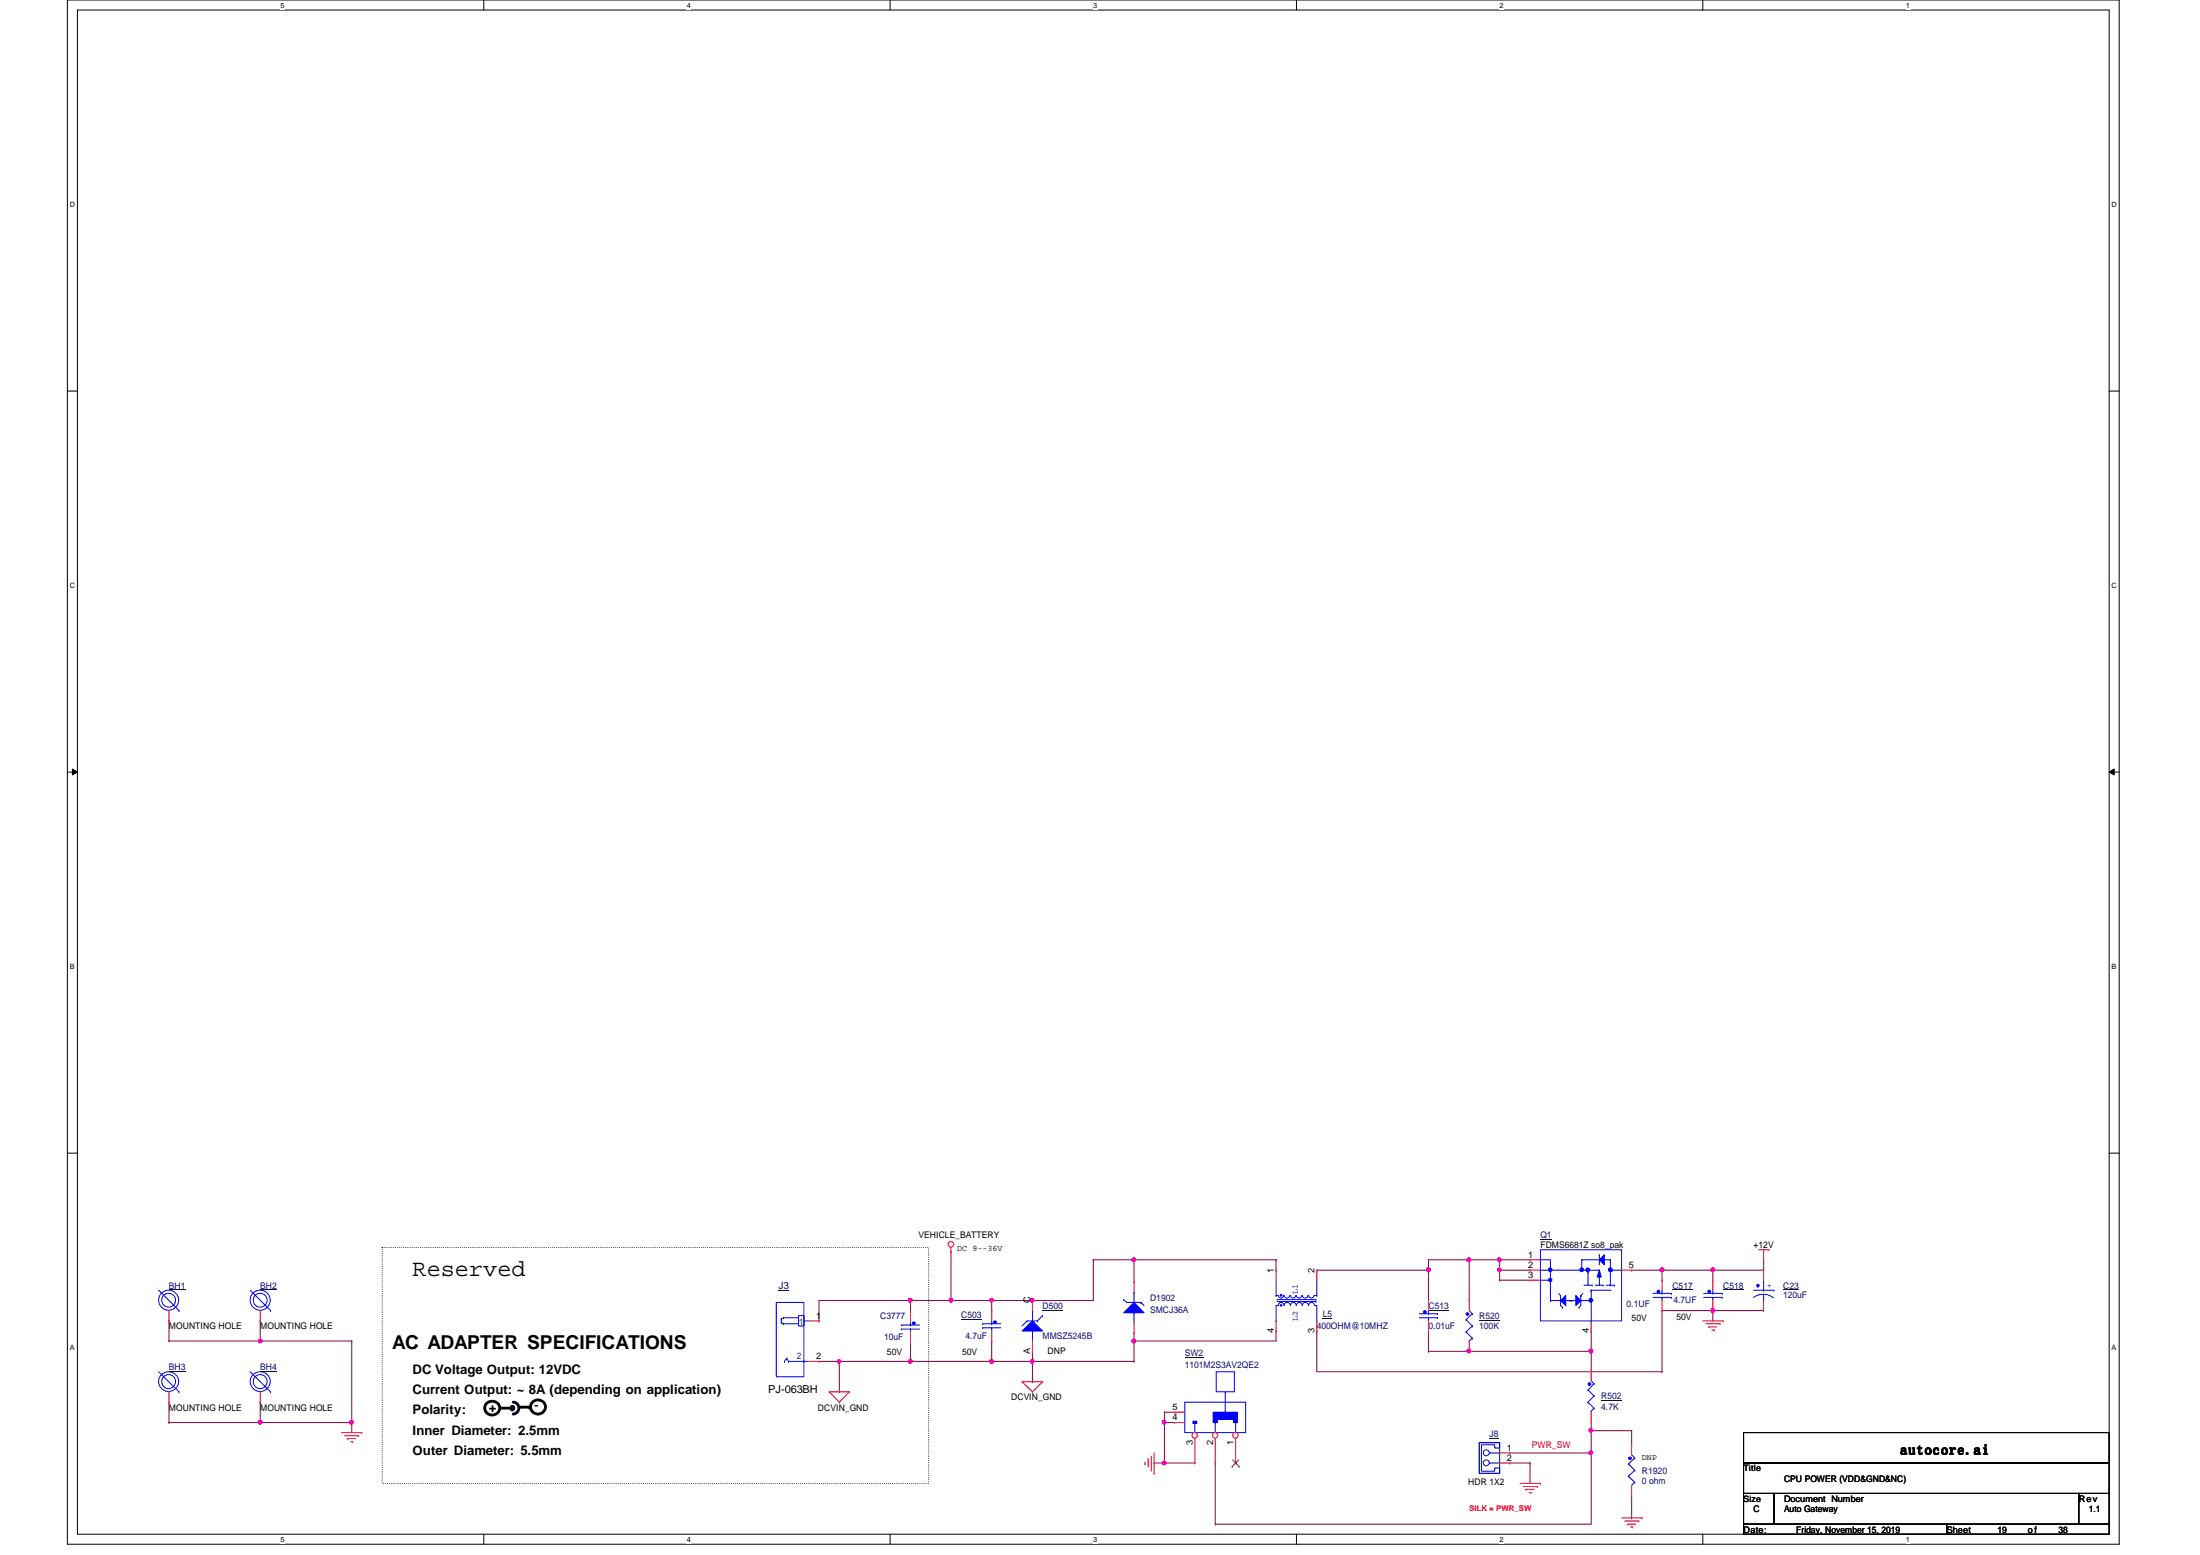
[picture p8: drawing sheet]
<svg xmlns="http://www.w3.org/2000/svg" width="297mm" height="210mm" viewBox="0 0 297 210" stroke-linecap="round" stroke-linejoin="round" font-family="sans-serif">
<path d="M9.1 0h277v208.4h-277zM10.5 1.4h274.3v205.7h-274.3z" fill="none" stroke="#000" stroke-width=".14"/>
<g fill="#fff">
<path d="M37.9 .1h.5v1.1h-.5z"/>
<path d="M37.9 207.2h.5v1.1h-.5z"/>
</g>
<path d="M65.3 0v1.4M65.3 207.1v1.3" fill="none" stroke="#000" stroke-width=".14"/>
<g fill="#fff">
<path d="M92.7 .1h.6v1.1h-.6z"/>
<path d="M92.7 207.2h.6v1.1h-.6z"/>
</g>
<path d="M120.2 0v1.4M120.2 207.1v1.3" fill="none" stroke="#000" stroke-width=".14"/>
<g fill="#fff">
<path d="M147.6 .1h.6v1.1h-.6z"/>
<path d="M147.6 207.2h.6v1.1h-.6z"/>
</g>
<path d="M175 0v1.4M175 207.1v1.3" fill="none" stroke="#000" stroke-width=".14"/>
<g fill="#fff">
<path d="M202.5 .1h.5v1.1h-.5z"/>
<path d="M202.5 207.2h.5v1.1h-.5z"/>
</g>
<path d="M229.9 0v1.4M229.9 207.1v1.3" fill="none" stroke="#000" stroke-width=".14"/>
<g fill="#fff">
<path d="M257.3 .1h.6v1.1h-.6z"/>
<path d="M257.3 207.2h.6v1.1h-.6z"/>
<path d="M9.4 27.1h.8v1.1h-.8z"/>
<path d="M285.1 27.1h.7v1.1h-.7z"/>
<path d="M9.4 78.5h.8v1.1h-.8z"/>
<path d="M285.1 78.5h.7v1.1h-.7z"/>
</g>
<path d="M9.1 52.8h1.4M284.8 52.8h1.3" fill="none" stroke="#000" stroke-width=".14"/>
<g fill="#fff">
<path d="M9.4 129.9h.7v1.1h-.7z"/>
<path d="M285.1 129.9h.6v1.1h-.6z"/>
</g>
<path d="M9.1 104.2h1.4M9.8 103.8l.7 .4-.7 .4zM284.8 104.2l.7-.4v.8zM284.8 104.2h1.3" fill="none" stroke="#000" stroke-width=".14"/>
<path d="M9.8 103.8l.7 .4-.7 .4zM284.8 104.2l.7-.4v.8z" fill="#000"/>
<g fill="#fff">
<path d="M9.4 181.4h.7v1.1h-.7z"/>
<path d="M285.1 181.4h.6v1.1h-.6z"/>
</g>
<path d="M9.1 155.7h1.4M284.8 155.7h1.3" fill="none" stroke="#000" stroke-width=".14"/>
<g fill="none" stroke="#000" stroke-width=".38">
<path d="M65.7 189.4a.97 .97 0 0 1 1.5 .1 .97 .97 0 0 1-.3 1.4 .96 .96 0 0 1-1.2-.3 .96 .96 0 0 1 0-1.2zM67.5 190.1h1.7M69.3 189.3a.81 .81 0 0 1 .8 .8 .81 .81 0 0 1-.8 .8M70.1 189.9h1.4"/>
<circle cx="72.7" cy="189.9" r=".99"/>
</g>
<g fill="#000">
<circle cx="69.2" cy="190.1" r=".19"/>
<circle cx="71.5" cy="189.9" r=".19"/>
</g>
<path d="M69 189.7a.35 .35 0 0 1 .5 .4 .35 .35 0 0 1-.5 .3 .44 .44 0 0 1 0-.7z" fill-rule="evenodd" fill="#000040"/>
<path d="M69 189.7a.35 .35 0 0 1 .5 .4 .35 .35 0 0 1-.5 .3 .44 .44 0 0 1 0-.7z" fill="none" stroke="#000040" stroke-width=".14"/>
<path d="M51.6 168.4h73.8v31.8h-73.8z" fill="none" stroke="#000" stroke-width=".14" stroke-dasharray="0 .3"/>
<path d="M147.6 170.1h.1M147.6 170.1v5.5M22.8 189.3h.1M22.8 189.3v2.7M35.1 192h.1M35.1 192h12.4M133.9 183.8h.1M133.9 183.8h5.5" fill="none" stroke="#800040" stroke-width=".14"/>
<circle cx="47.5" cy="192" r=".26" fill="#f0f"/>
<circle cx="47.5" cy="192" r=".26" fill="none" stroke="#f0f" stroke-width=".14"/>
<circle cx="35.1" cy="192" r=".26" fill="#f0f"/>
<circle cx="35.1" cy="192" r=".26" fill="none" stroke="#f0f" stroke-width=".14"/>
<g fill="none" stroke="#800040" stroke-width=".14">
<path d="M22.8 178.3h.1M22.8 178.3v2.7M35.1 178.3h.1M35.1 178.3v2.7M22.8 192h.1M22.8 181h.1M22.8 181h24.7M35.1 189.3h.1M35.1 181h.1M35.1 189.3v2.7h-12.3M47.5 192h.1M47.5 181h.1"/>
<path d="M47.5 181v12.4"/>
</g>
<circle cx="35.1" cy="181" r=".26" fill="#f0f"/>
<circle cx="35.1" cy="181" r=".26" fill="none" stroke="#f0f" stroke-width=".14"/>
<path d="M202.5 170.1h.1M202.5 170.1v1.3M214.8 179.7h.1M214.8 179.7v2.7" fill="none" stroke="#800040" stroke-width=".14"/>
<path d="M202.3 171.2h.1l.3 .1-.1 .3-.2 .1-.1-.1z" fill-rule="evenodd" fill="#f0f"/>
<path d="M202.3 171.2h.1l.3 .1-.1 .3-.2 .1-.1-.1z" fill="none" stroke="#f0f" stroke-width=".14"/>
<path d="M202.3 169.9l.1-.1 .3 .1-.1 .3-.2 .1-.1-.1z" fill-rule="evenodd" fill="#f0f"/>
<path d="M202.3 169.9l.1-.1 .3 .1-.1 .3-.2 .1-.1-.1z" fill="none" stroke="#f0f" stroke-width=".14"/>
<path d="M202.5 171.4h.1M202.5 170.1h.1M202.5 172.8h.1M202.5 171.4h4.1M202.5 170.1h4.1M202.5 171.4v1.4M202.5 172.8h4.1M198.4 182.4h.1M198.4 182.4h16.4" fill="none" stroke="#800040" stroke-width=".14"/>
<circle cx="198.3" cy="182.4" r=".26" fill="#f0f"/>
<circle cx="198.3" cy="182.4" r=".26" fill="none" stroke="#f0f" stroke-width=".14"/>
<path d="M214.8 182.4h.1M214.8 182.4v2.6" fill="none" stroke="#800040" stroke-width=".14"/>
<circle cx="214.8" cy="182.4" r=".26" fill="#f0f"/>
<circle cx="214.8" cy="182.4" r=".26" fill="none" stroke="#f0f" stroke-width=".14"/>
<path d="M177.8 171.4h.1M177.8 171.4h15.1" fill="none" stroke="#800040" stroke-width=".14"/>
<circle cx="192.9" cy="171.4" r=".26" fill="#f0f"/>
<circle cx="192.9" cy="171.4" r=".26" fill="none" stroke="#f0f" stroke-width=".14"/>
<path d="M139.4 175.6h.1M139.4 175.6h8.2M139.4 183.8h13.7M153.1 183.8h.1" fill="none" stroke="#800040" stroke-width=".14"/>
<circle cx="139.4" cy="183.8" r=".26" fill="#f0f"/>
<circle cx="139.4" cy="183.8" r=".26" fill="none" stroke="#f0f" stroke-width=".14"/>
<path d="M192.9 170.1h.1M192.9 171.4h.1M192.9 179.7h.1M192.9 170.1h5.5M192.9 171.4v4.2M192.9 179.7v2.7M220.3 171.4h.1M220.3 171.4h4.1M192.9 182.4h.1M192.9 182.4h5.5M214.8 193.1h.1M214.8 191.9v1.2" fill="none" stroke="#800040" stroke-width=".14"/>
<circle cx="224.4" cy="171.4" r=".26" fill="#f0f"/>
<circle cx="224.4" cy="171.4" r=".26" fill="none" stroke="#f0f" stroke-width=".14"/>
<path d="M231.3 171.4h.1M238.1 170.1h.1M238.1 170.1v1.3h-6.8" fill="none" stroke="#800040" stroke-width=".14"/>
<circle cx="231.3" cy="171.4" r=".26" fill="#f0f"/>
<circle cx="231.3" cy="171.4" r=".26" fill="none" stroke="#f0f" stroke-width=".14"/>
<path d="M224.4 171.4h.1M224.4 176.9h.1M224.4 171.4v1.4M224.4 171.4h6.9M224.4 176.9h13.7M231.3 171.4h.1M231.3 176.9h.1M231.3 171.4v1.4M231.3 176.9v1.4" fill="none" stroke="#800040" stroke-width=".14"/>
<circle cx="231.3" cy="176.9" r=".26" fill="#f0f"/>
<circle cx="231.3" cy="176.9" r=".26" fill="none" stroke="#f0f" stroke-width=".14"/>
<g fill="none" stroke="#800040" stroke-width=".14">
<path d="M224.4 176.9h.1M224.4 176.9v8.3M155.8 197.5h.1M155.8 197.5h5.5M157.2 197.5h.1M157.2 190.6h.1M157.2 192h.1M157.2 190.6v6.9M157.2 190.6h1.4M164.1 197.5h.1M164.1 197.5v8.2M177.8 185.2h46.6"/>
<path d="M203.8 197.5h.1M203.8 196.1h.1M203.8 197.5h2.8M203.8 196.1h11M206.6 197.5h.1M206.6 197.5v2.7M224.4 185.2h.1"/>
</g>
<circle cx="157.2" cy="197.5" r=".26" fill="#f0f"/>
<circle cx="157.2" cy="197.5" r=".26" fill="none" stroke="#f0f" stroke-width=".14"/>
<circle cx="157.2" cy="192" r=".26" fill="#f0f"/>
<circle cx="157.2" cy="192" r=".26" fill="none" stroke="#f0f" stroke-width=".14"/>
<path d="M157.2 192h.1M157.2 192h1.4M214.8 196.1h.1M214.8 196.1v9.6h-50.7M164.1 205.7h.1" fill="none" stroke="#800040" stroke-width=".14"/>
<circle cx="214.8" cy="196.1" r=".26" fill="#f0f"/>
<circle cx="214.8" cy="196.1" r=".26" fill="none" stroke="#f0f" stroke-width=".14"/>
<path d="M198.4 170.1h.1M198.4 170.1v5.5" fill="none" stroke="#800040" stroke-width=".14"/>
<circle cx="198.3" cy="170.1" r=".26" fill="#f0f"/>
<circle cx="198.3" cy="170.1" r=".26" fill="none" stroke="#f0f" stroke-width=".14"/>
<path d="M128.4 175.6h.1M128.4 169v6.6M128.4 175.6h5.5M133.9 175.6h.1M198.4 170.1h.1M198.4 170.1h4.1" fill="none" stroke="#800040" stroke-width=".14"/>
<circle cx="128.4" cy="175.5" r=".26" fill="#f0f"/>
<circle cx="128.4" cy="175.5" r=".26" fill="none" stroke="#f0f" stroke-width=".14"/>
<path d="M133.7 175.3h.2l.2 .1-.1 .3-.1 .1-.2-.1z" fill-rule="evenodd" fill="#f0f"/>
<path d="M133.7 175.3h.2l.2 .1-.1 .3-.1 .1-.2-.1z" fill="none" stroke="#f0f" stroke-width=".14"/>
<path d="M113.3 183.8h9.6M122.9 183.8h.1" fill="none" stroke="#800040" stroke-width=".14"/>
<path d="M113.1 183.6l.2-.1 .2 .1v.3l-.2 .1-.2-.1z" fill-rule="evenodd" fill="#f0f"/>
<path d="M113.1 183.6l.2-.1 .2 .1v.3l-.2 .1-.2-.1z" fill="none" stroke="#f0f" stroke-width=".14"/>
<path d="M133.9 181h.1M133.9 181v2.8" fill="none" stroke="#800040" stroke-width=".14"/>
<path d="M133.7 183.6l.2-.1 .2 .1-.1 .3-.1 .1-.2-.1z" fill-rule="evenodd" fill="#f0f"/>
<path d="M133.7 183.6l.2-.1 .2 .1-.1 .3-.1 .1-.2-.1z" fill="none" stroke="#f0f" stroke-width=".14"/>
<path d="M133.9 175.6h.1M133.9 175.6v1.3M133.9 175.6h5.5M139.4 182.4h.1M139.4 182.4v1.4" fill="none" stroke="#800040" stroke-width=".14"/>
<circle cx="139.4" cy="175.5" r=".26" fill="#f0f"/>
<circle cx="139.4" cy="175.5" r=".26" fill="none" stroke="#f0f" stroke-width=".14"/>
<path d="M147.6 170.1h5.5M153.1 170.1h.1" fill="none" stroke="#800040" stroke-width=".14"/>
<circle cx="153.1" cy="170.1" r=".26" fill="#f0f"/>
<circle cx="153.1" cy="170.1" r=".26" fill="none" stroke="#f0f" stroke-width=".14"/>
<path d="M153.1 181h.1M153.1 181v2.8" fill="none" stroke="#800040" stroke-width=".14"/>
<circle cx="153.1" cy="181" r=".26" fill="#f0f"/>
<circle cx="153.1" cy="181" r=".26" fill="none" stroke="#f0f" stroke-width=".14"/>
<g fill="none" stroke="#800040" stroke-width=".14">
<path d="M172.3 171.4h.1M172.3 179.7h.1M172.3 179.7v1.3h-19.2M172.3 170.1v1.3M177.8 179.7h.1M177.8 179.7v5.5M192.9 171.4h.1M192.9 170.1v1.3M113.3 187.9h.1M113.3 183.8v4.1M139.4 186.5h.1M139.4 183.8v2.7"/>
<path d="M153.1 181h.1M214.8 193.1h.1M214.8 193.1h5.5M220.3 193.1h.1M220.3 193.1v1.9M220.3 204.9h.1M220.3 201.9v3"/>
</g>
<circle cx="214.8" cy="193.1" r=".26" fill="#f0f"/>
<circle cx="214.8" cy="193.1" r=".26" fill="none" stroke="#f0f" stroke-width=".14"/>
<path d="M110.6 175.6h12.3M122.9 175.6h.1M153.1 170.1h.1M153.1 170.1v3M153.1 179.9v1.1M153.1 170.1h19.2M172.3 170.1h.1M110.6 183.8h2.7M113.3 183.8h.1M153.1 181h.1M214.8 196.1h.1M214.8 193.1v3" fill="none" stroke="#800040" stroke-width=".14"/>
<circle cx="122.9" cy="175.5" r=".26" fill="#f0f"/>
<circle cx="122.9" cy="175.5" r=".26" fill="none" stroke="#f0f" stroke-width=".14"/>
<path d="M110.6 178.3h.1M110.6 175.6v2.7M122.9 177h.1M128.4 175.6h.1M128.4 175.6h-5.5v1.4M122.9 183.8h.1M122.9 181.2v2.6" fill="none" stroke="#800040" stroke-width=".14"/>
<circle cx="122.9" cy="183.8" r=".26" fill="#f0f"/>
<circle cx="122.9" cy="183.8" r=".26" fill="none" stroke="#f0f" stroke-width=".14"/>
<path d="M122.9 183.8h11M133.9 183.8h.1" fill="none" stroke="#800040" stroke-width=".14"/>
<g fill="none" stroke="#f00" stroke-width=".14">
<path d="M128.4 169h.1M128.4 168.4v.6M229.9 178.3h2.8M230.3 178.7h1.9M230.7 179.1h.1M230.7 179.1h1.1M231.1 179.5h.3M231.4 179.5h.1M232.2 178.7h.1M232.7 178.3h.1M237.4 168.7h1.4M238.1 170.1h.1"/>
<path d="M238.1 168.7v1.4M238.8 168.7h.1M46.1 193.4h2.7M46.5 193.8h1.9M46.9 194.2h.1M46.9 194.2h1.1M47.4 194.6h.2M47.6 194.6h.1M48.4 193.8h.1M48.8 193.4h.1M112 187.9h.1M112 187.9h2.7"/>
<path d="M112 187.9l1.3 1.4M113.3 189.3h.1M114.7 187.9h.1M114.7 187.9l-1.4 1.4M138 186.5h.1M138 186.5h2.8M138 186.5l1.4 1.4M139.4 187.9h.1M140.8 186.5h.1M140.8 186.5l-1.4 1.4M154.6 197.6h.1M154.6 197.4v.2"/>
<path d="M155 196.9h.1M155 196.9v1.1M155.4 198.5h.1M155.4 196.6v1.9M155.8 198.9h.1M155.8 196.1v2.8M205.2 200.2h2.8M205.7 200.7h1.9M206 201h.1M206 201h1.1M206.5 201.5h.2M206.7 201.5h.1"/>
<path d="M207.6 200.7h.1M208 200.2h.1M218.9 204.9h2.8M219.4 205.3h1.9M219.7 205.7h.1M219.7 205.7h1.1M220.2 206.1h.2M220.4 206.1h.1M221.3 205.3h.1M221.7 204.9h.1"/>
<circle cx="128.4" cy="168" r=".38"/>
</g>
<path d="M235.4 193.4h49.4v4.1h-49.4zM235.4 197.5h49.4v4.1h-49.4zM235.4 201.6h4.1v4.1h-4.1zM235.4 205.7h27.4v1.4h-27.4zM239.5 201.6h41.2v4.1h-41.2zM262.8 205.7h22v1.4h-22zM280.7 201.6h4.1v4.1h-4.1z" fill="none" stroke="#000" stroke-width=".14"/>
<path d="M214.4 187.6h.1M214.4 189.3h.1M214.4 187.6l.8 .8M214.4 189.3l.8 .8M214.8 190.5h.1M214.8 186.4l.4 .4M215.2 186.8h.1M215.2 188.4h.1M215.2 190.1h.1M215.2 186.8l-.8 .8M215.2 188.4l-.8 .9M215.2 190.1l-.4 .4" fill="none" stroke="#00f" stroke-width=".14"/>
<path d="M214.5 186.7h.2v.3h-.1h-.1z" fill-rule="evenodd" fill="#00f"/>
<path d="M132.7 179.2h.1M132.7 178.7h.1M132.7 179.2h2.4M132.7 178.7h2.4M133.9 179.2h.1M133.9 179.2v.5M214.5 186.7h.2v.3h-.1h-.1z" fill="none" stroke="#00f" stroke-width=".14"/>
<path d="M216.2 189.1h2.7" fill="none" stroke="#000080" stroke-width=".14"/>
<path d="M214.8 185h.1M214.8 191.9h.1M214.8 185v1.4M214.8 190.5v1.4" fill="none" stroke="#f00" stroke-width=".14"/>
<path d="M134.2 178.3h.3v.3h-.3z" fill-rule="evenodd" fill="#00f"/>
<g fill="none" stroke="#00f" stroke-width=".14">
<path d="M133.9 178.7h.1M133.9 178.3v.4M134.2 178.3h.3v.3h-.3zM199.7 194.7h2.8v4.2h-2.8zM199.7 194.7h2.8v.8h-.7v-.5h-1.8v3.6h1.8v-.4h.7v.7h-2.8zM201.1 196.1h.1M201.1 197.5h.1M201.1 196.1h1.4M201.1 197.5h1.4"/>
<circle cx="200.7" cy="196.1" r=".4"/>
<circle cx="200.7" cy="197.5" r=".4"/>
</g>
<path d="M129.8 178.1h2.7" fill="none" stroke="#000080" stroke-width=".14"/>
<path d="M133.9 176.9h.1M133.9 176.9v1.4M133.9 179.7v1.3M133.9 181h.1" fill="none" stroke="#f00" stroke-width=".14"/>
<path d="M201.1 194.1h1.2v.1h-1.2z" fill="#000080"/>
<path d="M202.5 196.1h1.3M202.5 197.5h1.3M203.8 196.1h.1M203.8 197.5h.1" fill="none" stroke="#f00" stroke-width=".14"/>
<path d="M191.6 177.9h2.5M191.6 177.3h2.5M192.9 177.9h.1M192.9 177.9v.4M194.1 177.9h.1M194.1 177.3h.1" fill="none" stroke="#00f" stroke-width=".14"/>
<path d="M192.2 177h.3v.2l-.1 .1-.2-.1z" fill-rule="evenodd" fill="#00f"/>
<g fill="none" stroke="#00f" stroke-width=".14">
<path d="M192.2 177h.3v.2l-.1 .1-.2-.1zM192.9 177.3h.1M192.9 176.9v.4M219.9 197.6h.1M219.9 199.3h.1M219.9 197.6l.8 .9M219.9 199.3l.8 .8M220.3 196.4l.4 .4M220.7 196.8h.1M220.7 198.5h.1M220.7 196.8l-.8 .8M220.7 198.5l-.8 .8"/>
<path d="M220.3 200.5h.1M220.7 200.1h.1M220.7 200.1l-.4 .4"/>
</g>
<path d="M192.9 176.9h2.7" fill="none" stroke="#000080" stroke-width=".14"/>
<path d="M192.9 175.6h.1M192.9 179.7h.1M192.9 175.6v1.3M192.9 178.3v1.4" fill="none" stroke="#f00" stroke-width=".14"/>
<path d="M219.9 196.7h.3v.3h-.3z" fill-rule="evenodd" fill="#00f"/>
<path d="M230 175.1h2.5M230 174.6h2.5M231.3 175.1h.1M231.3 175.1v.5M232.5 175.1h.1M232.5 174.6h.1M219.9 196.7h.3v.3h-.3z" fill="none" stroke="#00f" stroke-width=".14"/>
<path d="M220.3 195h.1M220.3 195v1.4M220.3 201.9h.1M220.3 200.5v1.4" fill="none" stroke="#f00" stroke-width=".14"/>
<path d="M230.6 174.2h.3v.3h-.1h-.2z" fill-rule="evenodd" fill="#00f"/>
<path d="M177.8 174.9h.1M177.8 172.8v2.1M230.6 174.2h.3v.3h-.1h-.2zM231.3 174.6h.1M231.3 174.2v.4" fill="none" stroke="#00f" stroke-width=".14"/>
<path d="M232.7 174.1h2.7" fill="none" stroke="#000080" stroke-width=".14"/>
<path d="M231.3 172.8h.1M231.3 176.9h.1M231.3 172.8v1.4M231.3 175.6v1.3" fill="none" stroke="#f00" stroke-width=".14"/>
<path d="M172.9 174.7h.1v.2h-.1z" fill-rule="evenodd" fill="#00f"/>
<g fill="none" stroke="#00f" stroke-width=".14">
<path d="M172.4 175.7h5.3M172.4 175.4h5.3M172.9 174.7h.1v.2h-.1zM173.3 174.8a.36 .36 0 0 1-.3 .4 .36 .36 0 0 1-.4-.3M174.2 174.8a.38 .38 0 0 1-.4 .4 .38 .38 0 0 1-.4-.3M174.2 176.2a.4 .4 0 0 0-.4-.4 .4 .4 0 0 0-.4 .4M175 174.8a.36 .36 0 0 1-.4 .4 .36 .36 0 0 1-.4-.3M175 176.2a.38 .38 0 0 0-.4-.4 .38 .38 0 0 0-.4 .4M175.8 174.8a.36 .36 0 0 1-.4 .4 .36 .36 0 0 1-.4-.3M175.8 176.2a.38 .38 0 0 0-.4-.4 .38 .38 0 0 0-.4 .4M176.6 174.8a.38 .38 0 0 1-.3 .4 .38 .38 0 0 1-.5-.3M176.7 176.2a.4 .4 0 0 0-.5-.4 .4 .4 0 0 0-.4 .4"/>
<path d="M177.4 174.8a.36 .36 0 0 1-.3 .4 .36 .36 0 0 1-.4-.3M177.7 175.7h.1M177.7 175.4h.1"/>
</g>
<path d="M172.9 176.1l.2 .1-.1 .1z" fill-rule="evenodd" fill="#00f"/>
<path d="M172.3 178.3h.1M172.3 174.9h.1M172.3 172.8v2.1M172.3 174.9h.3M172.9 176.1l.2 .1-.1 .1zM173.4 176.2a.38 .38 0 0 0-.5-.4 .38 .38 0 0 0-.3 .4h-.3v2.1M177.5 176.2a.38 .38 0 0 0-.4-.4 .38 .38 0 0 0-.4 .4M177.5 176.2h.3v2.1M177.5 174.9h.3M177.8 178.3h.1" fill="none" stroke="#00f" stroke-width=".14"/>
<path d="M178.6 177.9h1.3v.1h-1.3z" fill="#000080"/>
<path d="M172.3 171.4h.1M172.3 179.7h.1M172.3 171.4v1.4M172.3 178.3v1.4M177.8 171.4h.1M177.8 179.7h.1M177.8 171.4v1.4M177.8 178.3v1.4" fill="none" stroke="#f00" stroke-width=".14"/>
<path d="M138 179.7l1.4-1.4 1.4 1.4z" fill="#00f"/>
<g fill="none" stroke="#00f" stroke-width=".14">
<path d="M138 179.7l1.4-1.4 1.4 1.4zM138.7 178.3h.1M138.7 178.3h1.4M138.7 178.3l-.7 .7M139.4 179.7h.1M139.4 176.9h.1M139.4 176.9v1.4M139.4 179.7v1.3M140.1 178.3h.1M140.8 177.6h.1M140.8 177.6l-.7 .7M197.9 178.1h.1"/>
<path d="M197.9 179.8h.1M197.9 178.1l.9 .9M197.9 179.8l.9 .8M198.4 176.9l.4 .4M198.8 177.3h.1M198.8 179h.1M198.8 177.3l-.9 .8M198.8 179l-.9 .8M21.4 185.2l2.8 2.7M24.2 187.9h.1M198.4 181h.1M198.8 180.6h.1"/>
<path d="M198.8 180.6l-.4 .4"/>
<circle cx="22.8" cy="186.5" r=".94"/>
<circle cx="22.8" cy="186.5" r="1.34"/>
</g>
<path d="M140.8 176.9h2.7M22.8 185.1h2.3" fill="none" stroke="#000080" stroke-width=".14"/>
<path d="M139.4 175.6h.1M139.4 175.6v1.3M22.8 189.3h.1M22.8 187.9v1.4M139.4 182.4h.1M139.4 181v1.4" fill="none" stroke="#f00" stroke-width=".14"/>
<path d="M198 177.2h.3v.3h-.3z" fill-rule="evenodd" fill="#00f"/>
<path d="M198 177.2h.3v.3h-.3zM160 189.3h8.2v4.1h-8.2zM161.3 192h.1M161.3 192v1.4M164.1 192h.1M164.1 192v1.4M164.2 185.2h2.5v2.7h-2.5zM166.8 192h.1M166.8 192v1.4" fill="none" stroke="#00f" stroke-width=".14"/>
<path d="M199.7 178.2h2.8" fill="none" stroke="#000080" stroke-width=".14"/>
<path d="M198.4 175.6h.1M198.4 175.6v1.3M198.4 182.4h.1M198.4 181v1.4" fill="none" stroke="#f00" stroke-width=".14"/>
<path d="M166.5 191.7h.6v.3h-.6z" fill-rule="evenodd" fill="#00f"/>
<path d="M166.5 191.7h.6v.3h-.6z" fill="none" stroke="#00f" stroke-width=".14"/>
<path d="M163.8 191.7h.5v.3h-.5z" fill-rule="evenodd" fill="#00f"/>
<path d="M163.8 191.7h.5v.3h-.5z" fill="none" stroke="#00f" stroke-width=".14"/>
<path d="M161.1 191.9h.5v.3h-.5z" fill-rule="evenodd" fill="#00f"/>
<path d="M161.1 191.9h.5v.3h-.5z" fill="none" stroke="#00f" stroke-width=".14"/>
<path d="M163.8 190.6h3.3v1h-3.3z" fill-rule="evenodd" fill="#00f"/>
<path d="M163.8 190.6h3.3v1h-3.3zM165.4 187.9h.1M165.4 187.9v2.7" fill="none" stroke="#00f" stroke-width=".14"/>
<path d="M160 183.2h2.5" fill="none" stroke="#000080" stroke-width=".14"/>
<circle cx="164" cy="193.8" r=".38" fill="#fff"/>
<g fill="none" stroke="#f00" stroke-width=".14">
<path d="M164.1 197.5h.1M164.1 194.2v3.3"/>
<circle cx="164" cy="193.8" r=".38"/>
</g>
<circle cx="166.8" cy="193.8" r=".38" fill="#fff"/>
<g fill="none" stroke="#f00" stroke-width=".14">
<path d="M166.8 197.5h.1M166.8 194.2v3.3"/>
<circle cx="166.8" cy="193.8" r=".38"/>
</g>
<path d="M166.4 198h.1M166.4 197.1l.9 .9M167.3 197.1l-.9 .9M167.3 198h.1" fill="none" stroke="#804000" stroke-width=".14"/>
<circle cx="161.3" cy="193.8" r=".38" fill="#fff"/>
<g fill="none" stroke="#f00" stroke-width=".14">
<path d="M158.6 190.6h.1M158.6 192h.1M158.6 190.6h1.4M158.6 192h1.4M161.3 197.5h.1M161.3 194.2v3.3"/>
<circle cx="161.3" cy="193.8" r=".38"/>
</g>
<g fill="none" stroke="#00f" stroke-width=".14">
<path d="M104.8 175.8h3.7v10h-3.7zM105.5 178h.1M105.5 178.1h.1M105.5 178.6h.1M105.5 178v.6M105.5 178.6l.3 .1M105.8 177.9h.1M105.8 178.7h.1M105.8 177.9h2M105.8 178.7h2M105.8 177.9l-.3 .1M107.8 177.6h.7v1.4h-.7z"/>
<path d="M108.5 178.3h.1M108.5 178.3h.7M105.9 183.8h.1M106.2 183.3h.1M106.2 183.3l.3 .5M106.2 183.3l-.3 .5M106.5 183.8h.1M106.5 183.8h2.7M108.5 183.8h.1"/>
</g>
<path d="M105.1 174.2h1.4h-1.4z" fill="#000080"/>
<path d="M109.2 178.3h1.4M110.6 178.3h.1M109.2 183.8h1.4M110.6 183.8h.1" fill="none" stroke="#f00" stroke-width=".14"/>
<path d="M215.9 171.4l.3 1h-.6z" fill="#00f"/>
<path d="M213.9 173.5h1.1M214.4 171.7h.1M214.4 171.7v1.8M215 173.5h.1M215.4 173.5h1M215.9 171.4l.3 1h-.6zM215.9 169.4h.1M215.9 169.4v1.3M216.4 173.5h.1" fill="none" stroke="#00f" stroke-width=".14"/>
<circle cx="214.4" cy="171.4" r=".26" fill="#00f"/>
<g fill="none" stroke="#00f" stroke-width=".14">
<path d="M210.4 171.4h4M214.4 171.4h.1M215.9 171.4h.1M215.9 171.4v2.1M216.6 170.1h.8M217.4 170.1h.1"/>
<circle cx="214.4" cy="171.4" r=".26"/>
</g>
<path d="M216.6 169.4v1.3l-.7-.6z" fill="#00f"/>
<g fill="none" stroke="#00f" stroke-width=".14">
<path d="M208 168.7h10.9v9.6h-10.9zM208 171.4h.1M208 172.8h.1M208 171.4h2.4M208 172.8h1.3M213.6 170.1h2.3M214.5 171.4h.1M214.5 171.4h1.4M215.9 170.1h.1M216.6 169.4v1.3l-.7-.6zM216.9 173.5h1.1M217.4 173.5h.1"/>
<path d="M217.4 170.1v3.4M217.7 171.4h.1M217.7 171.4h1.2M218 173.5h.1"/>
</g>
<circle cx="213.6" cy="171.4" r=".26" fill="#00f"/>
<g fill="none" stroke="#00f" stroke-width=".14">
<path d="M213.6 170.1h.1M213.6 170.1v1.3"/>
<circle cx="213.6" cy="171.4" r=".26"/>
</g>
<circle cx="217.4" cy="171.4" r=".26" fill="#00f"/>
<g fill="none" stroke="#00f" stroke-width=".14">
<path d="M213.4 175.6h.1M213.4 175.6h1.4"/>
<circle cx="217.4" cy="171.4" r=".26"/>
</g>
<circle cx="214.8" cy="175.5" r=".26" fill="#00f"/>
<g fill="none" stroke="#00f" stroke-width=".14">
<path d="M210.7 174.9h.1M210.7 174.9v1.3l.3 .3M211 176.5h.1M213.4 174.9h.1M213.7 174.6l-.3 .3M214.8 178.3h.1M214.8 175.6v2.7"/>
<circle cx="214.8" cy="175.5" r=".26"/>
</g>
<path d="M210.7 175.6l.7-.7v1.3z" fill="#00f"/>
<path d="M209.3 175.6h3.5M210.4 174.6l.3 .3M210.7 175.6l.7-.7v1.3zM210.7 174.9h.1M212 175.6h.1M212.2 175.6h.1M213.2 176.5h.1M213.4 174.9h.1M213.4 174.9v1.3l-.2 .3M214.8 174.2h.1M214.8 174.2h2.7M214.8 174.2v1.4" fill="none" stroke="#00f" stroke-width=".14"/>
<path d="M212.8 174.9l.6 .7-.6 .6z" fill="#00f"/>
<path d="M208 170.1h.1M208 170.1h1.3v5.5M209.3 175.6h.1M212.8 174.9l.6 .7-.6 .6z" fill="none" stroke="#00f" stroke-width=".14"/>
<path d="M209.1 172.6h.4v.2v.1l-.2 .1-.2-.1z" fill-rule="evenodd" fill="#00f"/>
<path d="M209.1 172.6h.4v.2v.1l-.2 .1-.2-.1z" fill="none" stroke="#00f" stroke-width=".14"/>
<path d="M209.1 171.2h.2l.2 .1v.3l-.2 .1-.2-.1z" fill-rule="evenodd" fill="#00f"/>
<path d="M209.1 171.2h.2l.2 .1v.3l-.2 .1-.2-.1z" fill="none" stroke="#00f" stroke-width=".14"/>
<path d="M208 167.2h1.5v.1h-1.5z" fill="#000080"/>
<g fill="none" stroke="#f00" stroke-width=".14">
<path d="M22.8 178.3h.1M22.8 176.9v1.4M206.6 170.1h.1M206.6 171.4h.1M206.6 172.8h.1M206.6 171.4h1.4M206.6 170.1h1.4M206.6 172.8h1.4M214.8 179.7h.1M214.8 178.3v1.4M218.9 171.4h1.4M220.3 171.4h.1"/>
<path d="M35.1 189.3h.1M35.1 187.9v1.4"/>
</g>
<g fill="none" stroke="#00f" stroke-width=".14">
<path d="M21.4 174.2l2.8 2.7M24.2 176.9h.1M121.7 179.4h.1M121.7 178.9h.1M121.7 179.4h2.5M121.7 178.9h2.5M122.9 179.4h.1M122.9 179.4v.4M33.8 185.2l2.7 2.7M36.5 187.9h.1"/>
<circle cx="22.8" cy="175.5" r=".94"/>
<circle cx="22.8" cy="175.5" r="1.35"/>
<circle cx="35.1" cy="186.5" r=".94"/>
<circle cx="35.1" cy="186.5" r="1.34"/>
</g>
<path d="M22.8 174.1h2.3M35.1 185.1h2.3" fill="none" stroke="#000080" stroke-width=".14"/>
<path d="M123.2 178.5h.3v.2l-.1 .1-.2-.1z" fill-rule="evenodd" fill="#00f"/>
<path d="M122.9 178.9h.1M122.9 178.4v.5M123.2 178.5h.3v.2l-.1 .1-.2-.1z" fill="none" stroke="#00f" stroke-width=".14"/>
<path d="M122.9 177h.1M122.9 177v1.4M122.9 179.8v1.4M122.9 181.2h.1" fill="none" stroke="#f00" stroke-width=".14"/>
<path d="M153.1 175.8l1.4 1.4h-2.8z" fill="#00f"/>
<g fill="none" stroke="#00f" stroke-width=".14">
<path d="M151.7 175.4h.1M151.7 175.4l.4 .4h1.9M153.1 175.8l1.4 1.4h-2.8zM153.1 177.2h.1M153.1 174.5h.1M153.1 174.5v1.3M153.1 177.2v1.4M154 175.8h.1M154 175.8l.5 .4M236.8 174.2h2.7M238.1 175.6h.1M238.1 174.2h.1"/>
<path d="M238.1 174.7a2.16 2.16 0 0 1 1.3 .5M238.1 174.7a2.15 2.15 0 0 0-1.3 .4M238.1 172.8v1.4M238.1 174.7v.9M239.5 174.2h.1"/>
</g>
<path d="M153.1 179.9h.1M153.1 173.1h.1M153.1 173.1v1.4M153.1 178.6v1.3" fill="none" stroke="#f00" stroke-width=".14"/>
<path d="M237.2 173.4h.3v.3h-.1h-.2z" fill-rule="evenodd" fill="#00f"/>
<g fill="none" stroke="#00f" stroke-width=".14">
<path d="M33.8 174.2l2.7 2.7M36.5 176.9h.1M223.2 175.1h2.5M223.2 174.6h2.5M224.4 175.1h.1M224.4 175.1v.5M225.7 175.1h.1M225.7 174.6h.1M237.2 173.4h.3v.3h-.1h-.2z"/>
<circle cx="35.1" cy="175.5" r=".94"/>
<circle cx="35.1" cy="175.5" r="1.35"/>
</g>
<path d="M35.1 174.1h2.3M240.7 174.1h2.2" fill="none" stroke="#000080" stroke-width=".14"/>
<path d="M35.1 178.3h.1M35.1 176.9v1.4M238.1 171.4h.1M238.1 176.9h.1M238.1 171.4v1.4M238.1 175.6v1.3" fill="none" stroke="#f00" stroke-width=".14"/>
<path d="M223.8 174.2h.3v.3h-.2h-.1z" fill-rule="evenodd" fill="#00f"/>
<path d="M223.8 174.2h.3v.3h-.2h-.1zM224.4 174.6h.1M224.4 174.2v.4" fill="none" stroke="#00f" stroke-width=".14"/>
<path d="M225.8 174.1h2.8" fill="none" stroke="#000080" stroke-width=".14"/>
<path d="M224.4 172.8h.1M224.4 176.9h.1M224.4 172.8v1.4M224.4 175.6v1.3" fill="none" stroke="#f00" stroke-width=".14"/>
<circle cx="47.5" cy="192" r=".26" fill="#f0f"/>
<circle cx="47.5" cy="192" r=".26" fill="none" stroke="#f0f" stroke-width=".14"/>
<circle cx="35.1" cy="192" r=".26" fill="#f0f"/>
<circle cx="35.1" cy="192" r=".26" fill="none" stroke="#f0f" stroke-width=".14"/>
<circle cx="35.1" cy="181" r=".26" fill="#f0f"/>
<circle cx="35.1" cy="181" r=".26" fill="none" stroke="#f0f" stroke-width=".14"/>
<path d="M202.3 171.2h.1l.3 .1-.1 .3-.2 .1-.1-.1z" fill-rule="evenodd" fill="#f0f"/>
<path d="M202.3 171.2h.1l.3 .1-.1 .3-.2 .1-.1-.1z" fill="none" stroke="#f0f" stroke-width=".14"/>
<path d="M202.3 169.9l.1-.1 .3 .1-.1 .3-.2 .1-.1-.1z" fill-rule="evenodd" fill="#f0f"/>
<path d="M202.3 169.9l.1-.1 .3 .1-.1 .3-.2 .1-.1-.1z" fill="none" stroke="#f0f" stroke-width=".14"/>
<circle cx="198.3" cy="182.4" r=".26" fill="#f0f"/>
<circle cx="198.3" cy="182.4" r=".26" fill="none" stroke="#f0f" stroke-width=".14"/>
<circle cx="214.8" cy="182.4" r=".26" fill="#f0f"/>
<circle cx="214.8" cy="182.4" r=".26" fill="none" stroke="#f0f" stroke-width=".14"/>
<circle cx="192.9" cy="171.4" r=".26" fill="#f0f"/>
<circle cx="192.9" cy="171.4" r=".26" fill="none" stroke="#f0f" stroke-width=".14"/>
<circle cx="139.4" cy="183.8" r=".26" fill="#f0f"/>
<circle cx="139.4" cy="183.8" r=".26" fill="none" stroke="#f0f" stroke-width=".14"/>
<circle cx="224.4" cy="171.4" r=".26" fill="#f0f"/>
<circle cx="224.4" cy="171.4" r=".26" fill="none" stroke="#f0f" stroke-width=".14"/>
<circle cx="231.3" cy="171.4" r=".26" fill="#f0f"/>
<circle cx="231.3" cy="171.4" r=".26" fill="none" stroke="#f0f" stroke-width=".14"/>
<circle cx="231.3" cy="176.9" r=".26" fill="#f0f"/>
<circle cx="231.3" cy="176.9" r=".26" fill="none" stroke="#f0f" stroke-width=".14"/>
<circle cx="157.2" cy="197.5" r=".26" fill="#f0f"/>
<circle cx="157.2" cy="197.5" r=".26" fill="none" stroke="#f0f" stroke-width=".14"/>
<circle cx="157.2" cy="192" r=".26" fill="#f0f"/>
<circle cx="157.2" cy="192" r=".26" fill="none" stroke="#f0f" stroke-width=".14"/>
<circle cx="214.8" cy="196.1" r=".26" fill="#f0f"/>
<circle cx="214.8" cy="196.1" r=".26" fill="none" stroke="#f0f" stroke-width=".14"/>
<circle cx="198.3" cy="170.1" r=".26" fill="#f0f"/>
<circle cx="198.3" cy="170.1" r=".26" fill="none" stroke="#f0f" stroke-width=".14"/>
<circle cx="128.4" cy="175.5" r=".26" fill="#f0f"/>
<circle cx="128.4" cy="175.5" r=".26" fill="none" stroke="#f0f" stroke-width=".14"/>
<path d="M133.7 175.3h.2l.2 .1-.1 .3-.1 .1-.2-.1z" fill-rule="evenodd" fill="#f0f"/>
<path d="M133.7 175.3h.2l.2 .1-.1 .3-.1 .1-.2-.1z" fill="none" stroke="#f0f" stroke-width=".14"/>
<path d="M113.1 183.6l.2-.1 .2 .1v.3l-.2 .1-.2-.1z" fill-rule="evenodd" fill="#f0f"/>
<path d="M113.1 183.6l.2-.1 .2 .1v.3l-.2 .1-.2-.1z" fill="none" stroke="#f0f" stroke-width=".14"/>
<path d="M133.7 183.6l.2-.1 .2 .1-.1 .3-.1 .1-.2-.1z" fill-rule="evenodd" fill="#f0f"/>
<path d="M133.7 183.6l.2-.1 .2 .1-.1 .3-.1 .1-.2-.1z" fill="none" stroke="#f0f" stroke-width=".14"/>
<circle cx="139.4" cy="175.5" r=".26" fill="#f0f"/>
<circle cx="139.4" cy="175.5" r=".26" fill="none" stroke="#f0f" stroke-width=".14"/>
<circle cx="153.1" cy="170.1" r=".26" fill="#f0f"/>
<circle cx="153.1" cy="170.1" r=".26" fill="none" stroke="#f0f" stroke-width=".14"/>
<circle cx="153.1" cy="181" r=".26" fill="#f0f"/>
<circle cx="153.1" cy="181" r=".26" fill="none" stroke="#f0f" stroke-width=".14"/>
<circle cx="214.8" cy="193.1" r=".26" fill="#f0f"/>
<circle cx="214.8" cy="193.1" r=".26" fill="none" stroke="#f0f" stroke-width=".14"/>
<circle cx="122.9" cy="175.5" r=".26" fill="#f0f"/>
<circle cx="122.9" cy="175.5" r=".26" fill="none" stroke="#f0f" stroke-width=".14"/>
<circle cx="122.9" cy="183.8" r=".26" fill="#f0f"/>
<circle cx="122.9" cy="183.8" r=".26" fill="none" stroke="#f0f" stroke-width=".14"/>
<text font-size="3.2" x="55.7" y="172.3">Reserved</text>
<text font-size="2.6" x="53" y="182.1">AC ADAPTER SPECIFICATIONS</text>
<text font-size="1.9" x="256.6" y="196.3">autocore.ai</text>
<g font-size="1.8">
<text x="55.7" y="185.4">DC Voltage Output: 12VDC</text>
<text x="55.7" y="188.2">Current Output: ~ 8A (depending on application)</text>
<text x="55.7" y="190.9">Polarity:</text>
<text x="66" y="190.6">+</text>
<text x="55.7" y="196.4">Outer Diameter: 5.5mm</text>
<text x="55.7" y="193.7">Inner Diameter: 2.5mm</text>
</g>
<text font-size="1.6" x="72.2" y="190.2">-</text>
<text font-size="1.5" x="103.7" y="188">PJ-063BH</text>
<text font-size="1.4" fill="#000080" x="105.1" y="174">J3</text>
<g font-size="1.2">
<text x="124" y="167.1">VEHICLE_BATTERY</text>
<text x="172" y="171.8" transform="rotate(-90 172 171.8)">1</text>
<text x="177.5" y="171.8" transform="rotate(-90 177.5 171.8)">2</text>
<text x="206.3" y="169.8">1</text>
<text x="206.3" y="171.2">2</text>
<text x="206.3" y="172.5">3</text>
<text x="208" y="168.4">FDMS6681Z so8_pak</text>
<text x="219.9" y="171.2">5</text>
<text x="236.8" y="168.4">+12V</text>
<text x="22.8" y="179.5">MOUNTING HOLE</text>
<text x="35.1" y="179.5">MOUNTING HOLE</text>
<text x="110.2" y="178">1</text>
<text x="139.1" y="175.9" transform="rotate(-90 139.1 175.9)">C</text>
<text x="172" y="180" transform="rotate(-90 172 180)">4</text>
<text x="177.5" y="180" transform="rotate(-90 177.5 180)">3</text>
<text x="214.5" y="180" transform="rotate(-90 214.5 180)">4</text>
<text x="220.3" y="178.4">50V</text>
<text x="226.4" y="178.2">50V</text>
<text x="110.2" y="183.5">2</text>
<text x="119.8" y="182.9">50V</text>
<text x="129.9" y="182.9">50V</text>
<text x="139.1" y="182.8" transform="rotate(-90 139.1 182.8)">A</text>
<text x="141.4" y="182.7">DNP</text>
<text x="22.8" y="190.4">MOUNTING HOLE</text>
<text x="35.1" y="190.4">MOUNTING HOLE</text>
<text x="110.4" y="190.4">DCVIN_GND</text>
<text x="136.5" y="189">DCVIN_GND</text>
<text x="158.3" y="190.3">5</text>
<text x="158.3" y="191.7">4</text>
<text x="161" y="195" transform="rotate(-90 161 195)">3</text>
<text x="163.8" y="195" transform="rotate(-90 163.8 195)">2</text>
<text x="166.5" y="195" transform="rotate(-90 166.5 195)">1</text>
<text x="203.5" y="195.8">1</text>
<text x="203.5" y="197.2">2</text>
<text x="198.2" y="200.4">HDR 1X2</text>
<text x="235.4" y="198.6">Title</text>
<text x="235.4" y="202.7">Size</text>
<text x="240.9" y="202.7">Document Number</text>
<text x="240.9" y="200">CPU POWER (VDD&amp;GND&amp;NC)</text>
<text x="280.7" y="202.7">Rev</text>
<text x="235.4" y="206.9">Date:</text>
<text x="236.8" y="204.1">C</text>
<text x="240.9" y="204.1">Auto Gateway</text>
<text x="242.5" y="206.9">Friday, November 15, 2019</text>
<text x="262.8" y="206.9">Sheet</text>
<text x="269.7" y="206.9">19</text>
<text x="273.8" y="206.9">of</text>
<text x="277.9" y="206.9">38</text>
<text x="282" y="204.1">1.1</text>
</g>
<g font-size="1.2" fill="#000080">
<text x="208" y="167.1">Q1</text>
<text x="22.8" y="173.9">BH1</text>
<text x="35.1" y="173.9">BH2</text>
<text x="225.8" y="173.9">C517</text>
<text x="232.7" y="173.9">C518</text>
<text x="240.7" y="173.9">C23</text>
<text x="118.8" y="178.1">C3777</text>
<text x="129.8" y="177.9">C503</text>
<text x="140.8" y="176.7">D500</text>
<text x="155.3" y="175.6">D1902</text>
<text x="155.3" y="177.2">SMCJ36A</text>
<text x="177.8" y="179.5">400OHM@10MHZ</text>
<text x="178.6" y="177.8">L5</text>
<text x="192.9" y="176.7">C513</text>
<text x="192.9" y="179.5">0.01uF</text>
<text x="199.7" y="178.1">R520</text>
<text x="199.7" y="179.5">100K</text>
<text x="219.6" y="176.4">0.1UF</text>
<text x="225.9" y="175.9">4.7UF</text>
<text x="240.7" y="175.2">120uF</text>
<text x="22.8" y="184.9">BH3</text>
<text x="35.1" y="184.9">BH4</text>
<text x="119.4" y="180.9">10uF</text>
<text x="130.3" y="180.8">4.7uF</text>
<text x="140.8" y="180.8">MMSZ5245B</text>
<text x="160" y="183">SW2</text>
<text x="160" y="184.7">1101M2S3AV2QE2</text>
<text x="216.2" y="188.9">R502</text>
<text x="216.2" y="190.3">4.7K</text>
<text x="201.1" y="194">J8</text>
<text x="221.7" y="198.9">R1920</text>
<text x="221.7" y="200.3">0 ohm</text>
</g>
<g font-size="1.2" fill="#004080">
<text x="107.9" y="178.9">1</text>
<text x="107.6" y="183.4">2</text>
</g>
<text font-size="1.2" fill="#f00" x="206.8" y="195.5">PWR_SW</text>
<g font-size="1.1">
<text x="129.2" y="168.8">DC 9--36V</text>
<text x="221.7" y="197.1">DNP</text>
</g>
<g font-size="1.1" fill="#00f">
<text x="238.5" y="173.9">+</text>
<text x="175.2" y="178.3" transform="rotate(-90 175.2 178.3)">L2</text>
<text x="175.2" y="174.7" transform="rotate(-90 175.2 174.7)">L1</text>
</g>
<text font-size="1.1" fill="#f00" x="198.4" y="204">SILK = PWR_SW</text>
<g font-size="1">
<text x="37.9" y="1">5</text>
<text x="92.7" y="1">4</text>
<text x="147.6" y="1">3</text>
<text x="202.5" y="1">2</text>
<text x="257.3" y="1">1</text>
<text x="9.4" y="27.9">D</text>
<text x="285.1" y="27.9">D</text>
<text x="9.4" y="79.4">C</text>
<text x="285.1" y="79.4">C</text>
<text x="9.4" y="130.8">B</text>
<text x="285.1" y="130.8">B</text>
<text x="9.4" y="182.2">A</text>
<text x="285.1" y="182.2">A</text>
<text x="37.9" y="208.1">5</text>
<text x="92.7" y="208.1">4</text>
<text x="147.6" y="208.1">3</text>
<text x="202.5" y="208.1">2</text>
<text x="257.3" y="208.1">1</text>
</g>
</svg>
